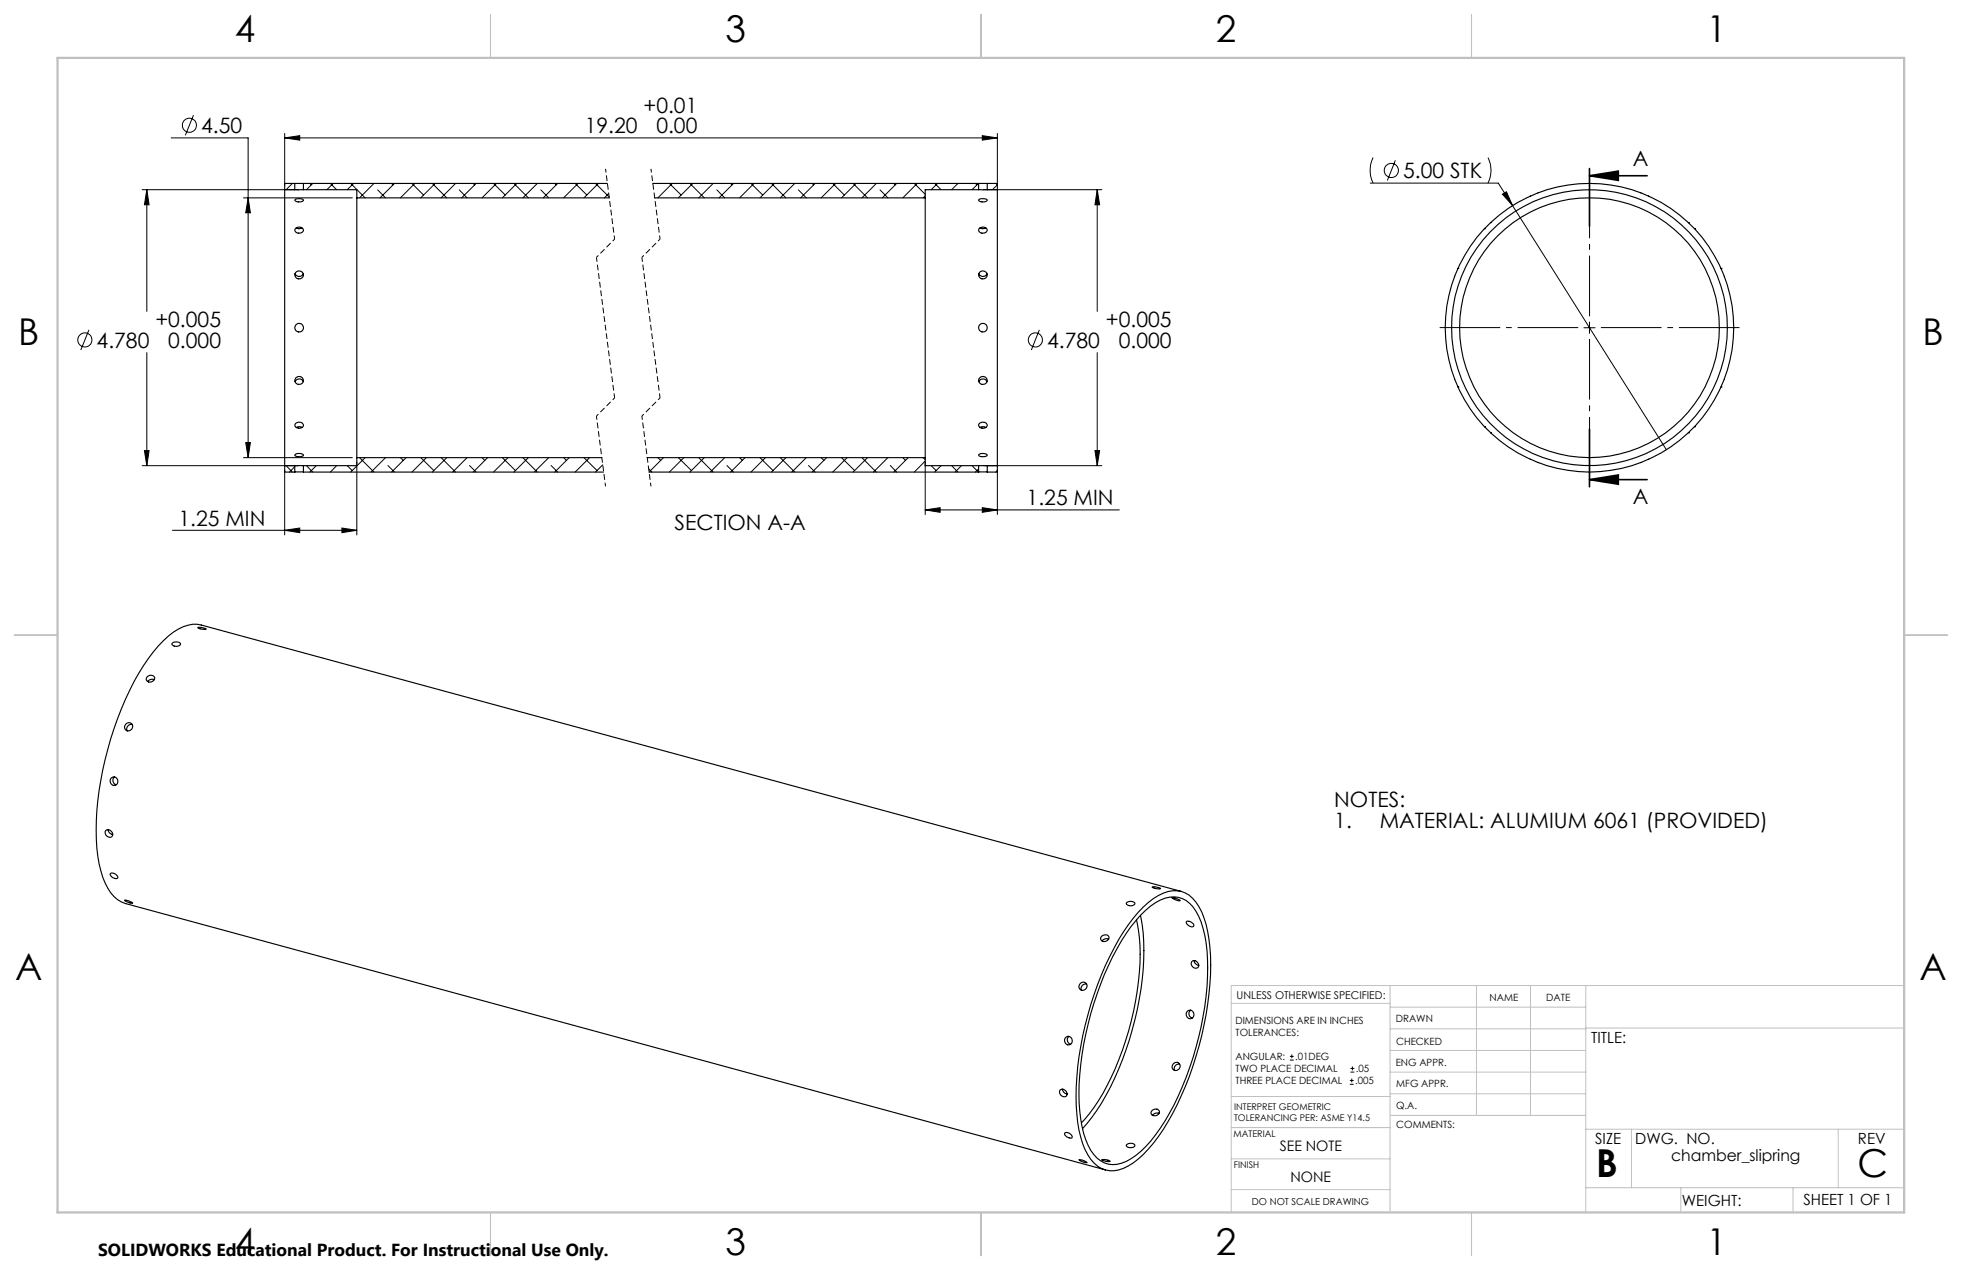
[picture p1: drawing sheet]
<svg xmlns="http://www.w3.org/2000/svg" width="432mm" height="279mm" viewBox="0 0 432 279" stroke-linecap="round" stroke-linejoin="round" font-family="sans-serif">
<g fill="none" stroke="#000" stroke-width=".25">
<path d="M62.7 41.7v60.7M62.7 41.7h2.2M64.9 41.7h1.9M64.9 40.4h1.9M64.9 40.4h-2.2v1.3M64.9 40.4v1.3M64.9 43.9a1.81 1.81 0 0 1 1.9 .1 1.37 1.37 0 0 1-1.9 .1zM65.1 50.2a1 1 0 0 1 1-.2 1 1 0 0 1 .7 .8 1.06 1.06 0 0 1-1 .5 1.06 1.06 0 0 1-.9-.7zM65.2 50.1l.5 .2 .8-.2M66.8 41.7h11.7v1.8M66.8 40.4h66.9M66.8 40.4v1.3"/>
<path d="M78.5 43.5v57.2M78.5 43.5h55.6M143.7 40.4h71.7M144.1 43.5h59.5M203.6 43.5v57.2M215.4 41.7h1.9M215.4 40.4h1.9M215.4 41.7h-11.8v1.8M215.4 40.4v1.3M215.4 43.9a1.86 1.86 0 0 1 1.9 .1 1.37 1.37 0 0 1-1.9 .1zM215.6 50.2a.98 .98 0 0 1 1-.2 .98 .98 0 0 1 .6 .8 .96 .96 0 0 1-1 .5 .96 .96 0 0 1-.8-.9zM215.7 50.1l.4 .2 .9-.2"/>
<path d="M217.3 41.7h2.2M217.3 40.4v1.3M217.3 40.4h2.2v1.3M219.5 41.7v60.7M320.9 59.1h.1M326.7 50.3h.1M328 49h.1M336.8 43.1h.1M338.5 42.4h.1M361.1 42.4h.1M362.8 43.1h.1M371.6 49h.1"/>
<path d="M372.9 50.3h.1M378.8 59.1h.1M64.9 60.2a.95 .95 0 0 0 .9 .6 .95 .95 0 0 0 .9-.6M215.4 60.2a.95 .95 0 0 0 .9 .6 .95 .95 0 0 0 .9-.6M320.1 60.8h.1M379.5 60.8h.1M64.9 84a.97 .97 0 0 1 .9-.6 .97 .97 0 0 1 .9 .6M65.1 93.1a.98 .98 0 0 1 1-.2 .98 .98 0 0 1 .7 .8 1.06 1.06 0 0 1-1 .5 1.06 1.06 0 0 1-.9-.6zM65.2 94.1l.4-.2 .9 .2M215.4 84a.97 .97 0 0 1 .9-.6 .97 .97 0 0 1 .9 .6M215.6 93.1a.96 .96 0 0 1 1-.2 .96 .96 0 0 1 .6 .8 .97 .97 0 0 1-1 .5 .97 .97 0 0 1-.8-.9zM215.7 94.1l.4-.2 .9 .2"/>
<path d="M320.1 83.4h.1M320.9 85.1h.1M326.7 93.9h.1M328 95.2h.1M371.6 95.2h.1M372.9 93.9h.1M378.8 85.1h.1M379.5 83.4h.1M62.7 102.4h2.2M62.7 102.4v1.5h2.2M64.9 102.4h1.9M64.9 103.9h1.9"/>
<path d="M64.9 102.4v1.5M64.9 100a1.37 1.37 0 0 1 1.9 .2 1.75 1.75 0 0 1-1.9 0zM66.8 103.9h66M66.8 102.4v1.5M78.5 100.7v1.7h-11.7M78.5 100.7h53.9M142.4 100.7h61.2M142.8 103.9h72.6M203.6 100.7v1.7h11.8M215.4 102.4h1.9M215.4 103.9h1.9M215.4 102.4v1.5"/>
<path d="M215.4 100a1.67 1.67 0 0 1 1.9 .1 1.46 1.46 0 0 1-1.9 .1zM217.3 102.4h2.2M217.3 102.4v1.5M219.5 102.4v1.5h-2.2M336.8 101v.1M338.5 101.8h.1M361.1 101.8h.1M362.8 101v.1M43.5 138h.7l1.2 .4h-1.2zM27.7 159.3a.9 .9 0 0 1 1.5 .3 .9 .9 0 0 1-1 1.2 .84 .84 0 0 1-.8-.6 .84 .84 0 0 1 .3-.9zM29.1 159.4a.97 .97 0 0 0-1 .3 .97 .97 0 0 0-.1 1.1M32.3 149a.94 .94 0 0 1 1-.5 .94 .94 0 0 1 .7 .8 .92 .92 0 0 1-.9 .8 .92 .92 0 0 1-.9-.9z"/>
<path d="M33.9 149.5h-.8l-.6 .4M38 141.4a1.15 1.15 0 0 1 1.7 .4 1.25 1.25 0 0 1-1.9-.1zM24.4 171.2a.89 .89 0 0 1 1.5 .5 .89 .89 0 0 1-1.2 .9 1.07 1.07 0 0 1-.3-1.4zM25.2 170.9a.99 .99 0 0 0-.3 1 .99 .99 0 0 0 .6 .7M23.2 182.7a.97 .97 0 0 1 1.3 .1 .97 .97 0 0 1 .1 1.2 .99 .99 0 0 1-1.1-.1 .99 .99 0 0 1-.3-1.2zM23.8 182.5l.3 .7 .7 .4M24.3 192.2a1.08 1.08 0 0 1 1.6 1 1.26 1.26 0 0 1-1.6-1zM27.4 198l1.1 .3 .7 .4-.6-.1zM247.9 198.6a1.36 1.36 0 0 1 1.9 .1 1.02 1.02 0 0 1-1 .6 1.02 1.02 0 0 1-.9-.7zM251.6 199.5a11.4 11.4 0 0 1 6.5-3.5 5.9 5.9 0 0 1 5.8 3.5 26.8 26.8 0 0 1 2.6 12.8 72.8 72.8 0 0 1-10.5 36.2 21.8 21.8 0 0 1-8.7 8.5 5.9 5.9 0 0 1-7.9-3 23.5 23.5 0 0 1-2.5-10.8 72.4 72.4 0 0 1 10.4-38.2 31.8 31.8 0 0 1 4.3-5.5zM253.6 195.1h.6l1.2 .4h-1.1zM258 197.5h.3a1.85 1.85 0 0 1 1.4 .7l-1.2-.3z"/>
<path d="M260 196.1l-215.7-58.6a8.1 8.1 0 0 0-7.2 2.4 42.5 42.5 0 0 0-10.4 16 70.7 70.7 0 0 0-5.4 30.6 21 21 0 0 0 3.1 9.9 6.1 6.1 0 0 0 3.3 2.4l215.6 58.6M237.7 216.4a.89 .89 0 0 1 1.5 .3 .89 .89 0 0 1-1 1.2 .84 .84 0 0 1-.7-.6 .84 .84 0 0 1 .2-.9zM239.1 216.5a.94 .94 0 0 0-.9 .3 .94 .94 0 0 0-.2 1M242.4 206.1a.93 .93 0 0 1 .9-.5 .93 .93 0 0 1 .8 .8 .92 .92 0 0 1-1 .8 .92 .92 0 0 1-.8-.9zM244 206.6h-.9l-.5 .4M250.1 202.4a44 44 0 0 1-.2 17.9 62.7 62.7 0 0 1-9.2 23.4l-2.7 3.4M251 201.4a53.2 53.2 0 0 1-1.2 23 58.9 58.9 0 0 1-10.6 22.8l-1 1.1M251.1 201.3a10.8 10.8 0 0 1 7.3-4 5.6 5.6 0 0 1 4.8 3.2 24.2 24.2 0 0 1 2.6 12.4 70.1 70.1 0 0 1-9.4 33.7 22.8 22.8 0 0 1-8.5 8.9 5.6 5.6 0 0 1-7.9-2.5 25.2 25.2 0 0 1-2.5-12.4 69 69 0 0 1 10.4-35.2l1-1.6zM261.1 202.8a1.23 1.23 0 0 1 1.6 .9v.1a1.22 1.22 0 0 1-1.6-1zM262.3 211.6a.95 .95 0 0 1 1.2 .1 .95 .95 0 0 1 .1 1.2 .97 .97 0 0 1-1.1-.2 .97 .97 0 0 1-.2-1.1zM262.8 211.4a1.06 1.06 0 0 0 1 1M233.3 239.8a.99 .99 0 0 1 1.2 .1 .99 .99 0 0 1 .2 1.3 1.02 1.02 0 0 1-1.2-.2 1.02 1.02 0 0 1-.2-1.2z"/>
<path d="M233.8 239.6l.3 .7 .7 .4M235.3 228a.99 .99 0 0 0-.4 1 .99 .99 0 0 0 .7 .7M258.3 234a.89 .89 0 0 1 1.4 .4 .89 .89 0 0 1-1 1.1 .84 .84 0 0 1-.8-.6 .84 .84 0 0 1 .4-.9zM259.6 234.1a.99 .99 0 0 0-1.1 1.4M261.3 222.5a.88 .88 0 0 1 1.2 0 .88 .88 0 0 1 .1 1.2 .88 .88 0 0 1-1.2 .2 1.01 1.01 0 0 1-.1-1.4zM262 222.2a.99 .99 0 0 0-.3 1 .99 .99 0 0 0 .7 .8M234.4 249.2a1.14 1.14 0 0 1 1.5 1.1 1.32 1.32 0 0 1-1.6-1zM237.5 255.1l1 .2 .8 .5-.6-.1zM242.5 255.1l1.5 .2 .3 .2-1.1-.1-.7-.2zM247.9 251.8a1.35 1.35 0 0 1 1.9 .1 1.12 1.12 0 0 1-1.9 .1zM253.5 244.4a.86 .86 0 0 1 1.1-.4 .86 .86 0 0 1 .5 1 1 1 0 0 1-.9 .5 1 1 0 0 1-.9-.6zM255.1 245l-.2-.1a1.08 1.08 0 0 0-1.2 .5"/>
<circle cx="65.8" cy="72.1" r=".95"/>
<circle cx="65.9" cy="60.5" r=".91"/>
<circle cx="216.3" cy="72.1" r=".96"/>
<circle cx="216.4" cy="60.5" r=".92"/>
<circle cx="349.8" cy="72.1" r="30.3"/>
<circle cx="349.8" cy="72.1" r="31.8"/>
<circle cx="349.8" cy="72.1" r="28.6"/>
<circle cx="65.9" cy="83.7" r=".9"/>
<circle cx="216.4" cy="83.7" r=".91"/>
<circle cx="235.1" cy="229" r=".9"/>
</g>
<g fill="none" stroke="#000" stroke-width=".22">
<path d="M37.7 30.3h16.9v70.4M42.6 25.3l-1.8 4.5M62.7 30.3l3.3-.5v1zM62.7 29.4v11.3M62.7 30.3h156.8M216.2 29.8l3.3 .5-3.3 .5zM219.5 29.4v11.3M302.2 34.7a6.5 6.5 0 0 0 0 5.6M307.1 35.3l-1.8 4.4M327.5 34.7a6.2 6.2 0 0 1 0 5.6M31.3 41.7h34.5M32.3 41.7l.5 3.3h-1z"/>
<path d="M32.3 41.7v26.8M53.6 43.5h23.9M54.6 43.5l.5 3.3h-1zM64.3 40.4l-1.3 1.3M68.2 40.4l.3 .3M68.8 40.4l-1.3 1.3M72.7 40.4l1.4 1.3M73.3 40.4l-1.4 1.3M77.2 40.4l3.2 3.1M77.8 40.4l-1.4 1.3M82.3 40.4l-3.2 3.1M83.1 41.8l1.7 1.7"/>
<path d="M86.2 40.4l.3 .3M86.8 40.4l-3.2 3.1M90.7 40.4l2.5 2.5M91.3 40.4l-3.2 3.1M95.1 40.4l3.2 3.1M95.8 40.4l-3.2 3.1M100.3 40.4l-3.2 3.1M101.1 41.8l1.7 1.7M104.1 40.4l.4 .3M104.8 40.4l-3.2 3.1M108.6 40.4l2.6 2.5M109.3 40.4l-3.2 3.1"/>
<path d="M113.1 40.4l3.2 3.1M113.7 40.4l-3.1 3.1M118.3 40.4l-3.2 3.1M119 41.8l1.8 1.7M122.1 40.4l.3 .3M122.7 40.4l-3.1 3.1M126.6 40.4l2.6 2.5M127.2 40.4l-3.2 3.1M131.1 40.4l3 2.9M131.7 40.4l-3.2 3.1M133.9 42.6l-.9 .9M147.3 40.4l2.6 2.5"/>
<path d="M148 40.4l-3.2 3.1M151.8 40.4l3.2 3.1M152.5 40.4l-3.2 3.1M157 40.4l-3.2 3.1M157.8 41.8l1.7 1.7M160.8 40.4l.3 .3M161.4 40.4l-3.1 3.1M165.3 40.4l2.6 2.5M165.9 40.4l-3.1 3.1M169.8 40.4l3.2 3.1M170.4 40.4l-3.1 3.1M174.9 40.4l-3.2 3.1"/>
<path d="M175.7 41.8l1.7 1.7M178.8 40.4l.3 .3M179.4 40.4l-3.2 3.1M183.3 40.4l2.5 2.5M183.9 40.4l-3.2 3.1M187.7 40.4l3.2 3.1M188.4 40.4l-3.2 3.1M192.9 40.4l-3.2 3.1M193.7 41.8l1.7 1.7M196.7 40.4l.3 .3M197.3 40.4l-3.1 3.1M201.2 40.4l2.4 2.4"/>
<path d="M201.9 40.4l-3.2 3.1M203.6 43.1l-.4 .4M205.7 40.4l1.4 1.3M206.3 40.4l-1.4 1.3M210.8 40.4l-1.4 1.3M214.7 40.4l.3 .3M215.3 40.4l-1.4 1.3M216.4 41.7h26.1M219.2 40.4l.3 .3-1.1 1M241.5 41.7l.5 3.3h-1zM241.5 41.7v26.8M301.6 40.3h28.1l3.2 4.9"/>
<path d="M330.7 42.7l.8-.5 1.4 3zM332.9 45.2l33.8 53.8M19.6 72.6l-1.8 4.4M32.3 77.6v24.8M228.7 72.6l-1.7 4.4M241.5 77.6v24.8M348.6 72.1h2.4M349.8 70.8v2.5M31.8 99.1h1l-.5 3.3zM54.1 97.4h1l-.5 3.3zM241 99.1h1l-.5 3.3zM31.3 102.4h34.5"/>
<path d="M38 116.7h40.5M53.6 100.7h23.9M62.7 116.7l3.3-.5v1zM62.7 103.4v14.3M63 102.4l1.3 1.5M64.9 102.7l-1.2 1.2M67.5 102.4l1.3 1.5M69.6 102.4l-1.4 1.5M74.1 102.4l-1.4 1.5M75.2 116.2l3.3 .5-3.3 .5zM76.4 102.4l1.1 1.1M78.5 101.7v16"/>
<path d="M79.1 100.7l3.2 3.2M80.4 100.7l-3.2 3.2M84.8 100.7l-3.1 3.2M85.4 102.4l1.4 1.5M88.1 100.7l.6 .6M89.4 100.7l-3.2 3.2M92.6 100.7l2.9 2.8M93.8 100.7l-3.1 3.2M97.1 100.7l3.2 3.2M98.3 100.7l-3.2 3.2M102.8 100.7l-3.2 3.2M103.3 102.4l1.5 1.5"/>
<path d="M106.1 100.7l.6 .6M107.3 100.7l-3.2 3.2M110.6 100.7l2.8 2.8M111.8 100.7l-3.2 3.2M115.1 100.7l3.2 3.2M116.3 100.7l-3.2 3.2M120.8 100.7l-3.2 3.2M121.3 102.4l1.4 1.5M124 100.7l.6 .6M125.3 100.7l-3.2 3.2M128.5 100.7l2.9 2.8M129.8 100.7l-3.2 3.2"/>
<path d="M132.6 102.3l-1.5 1.6M142.7 103.1l.8 .8M144.8 100.7l.6 .6M146 100.7l-3.2 3.2M149.3 100.7l2.9 2.8M150.5 100.7l-3.2 3.2M153.8 100.7l3.2 3.2M155 100.7l-3.2 3.2M159.5 100.7l-3.2 3.2M160 102.4l1.4 1.5M162.8 100.7l.6 .6M164 100.7l-3.2 3.2"/>
<path d="M167.3 100.7l2.8 2.8M168.5 100.7l-3.2 3.2M171.7 100.7l3.2 3.2M173 100.7l-3.2 3.2M177.4 100.7l-3.1 3.2M177.9 102.4l1.5 1.5M180.7 100.7l.6 .6M181.9 100.7l-3.1 3.2M185.2 100.7l2.9 2.8M186.4 100.7l-3.1 3.2M189.7 100.7l3.2 3.2M190.9 100.7l-3.2 3.2"/>
<path d="M195.4 100.7l-3.2 3.2M195.9 102.4l1.4 1.5M198.7 100.7l.6 .6M199.9 100.7l-3.2 3.2M203.2 100.7l.4 .4M203.6 112.2l3.3-.5v1zM203.6 101.7v11.5M203.6 112.2h42.7M203.6 101.4l-2.4 2.5M204.9 102.4l1.1 1.1M207.1 102.4l-1.4 1.5M209.4 102.4l1.4 1.5"/>
<path d="M211.6 102.4l-1.4 1.5M213.9 102.4l1.4 1.5M215.4 103.2l-.7 .7M216.2 111.7l3.3 .5-3.3 .5zM216.4 102.4h26.1M219.5 103.4v9.8M219.5 103.5l-.3 .4M283.9 233.2h.8M283.9 232.4h.8M284.3 232v.8M297.1 238.5h.8M297.1 237.7h.8"/>
<path d="M297.2 235.9h.9M297.2 235.1h.9M297.5 237.3v.8M297.6 234.6v.9"/>
<circle cx="41.7" cy="27.6" r="1.56"/>
<circle cx="306.2" cy="37.5" r="1.55"/>
<circle cx="18.7" cy="74.8" r="1.55"/>
<circle cx="227.9" cy="74.8" r="1.55"/>
</g>
<path d="M349.8 38.7l6.4-1.1v2.1zM349.8 38.7h12.7M349.8 37.1v12.7M349.8 94.4v12.7M349.8 105.5l6.4-1v2zM349.8 105.5h12.7" fill="none" stroke="#000" stroke-width=".35"/>
<path d="M347.3 72.1h-30.5M349.8 69.6v-30.5M349.8 74.6v30.5M352.3 72.1h30.5" fill="none" stroke="#000" stroke-width=".22" stroke-dasharray="15.2 1.3 1.3 1.3" stroke-dashoffset="1.9" stroke-linecap="butt"/>
<path d="M133.3 37.1l2 15.5M143.3 37.1l2 15.5M131.3 91.5l2 15.5M141.3 91.5l2 15.5" fill="none" stroke="#000" stroke-width=".22" stroke-dasharray="1.3 .6" stroke-dashoffset=".5" stroke-linecap="butt"/>
<path d="M135.3 52.6l-4 4M145.3 52.6l-4 4M135.3 87.5l-4 4M145.3 87.5l-4 4" fill="none" stroke="#000" stroke-width=".22" stroke-dasharray="1.3 .6" stroke-dashoffset=".7" stroke-linecap="butt"/>
<path d="M131.3 56.6l4 30.9M141.3 56.6l4 30.9" fill="none" stroke="#000" stroke-width=".22" stroke-dasharray="1.3 .6" stroke-dashoffset=".3" stroke-linecap="butt"/>
<g fill="none" stroke="#c0c0c0" stroke-width=".22">
<path d="M305.9 216.8v49.9M324.9 216.8v28.6M336.8 216.8v28.6M349 216.8v49.9M419.1 216.8h-148.1v49.9M271 220.7h34.9M305.9 231.1h43.1M305.9 226.3h43.1M305.9 221.6h43.1M305.9 235.9h43.1M349 226.2h70.1M271 255h34.9"/>
<path d="M271 248.1h35M271 241.2h35M305.9 240.6h43.1M306 245.4h43M349 248.4h70.1M359.1 248.4v12.9M404.6 248.4v12.9M271 261.7h34.9M349 261.3h70.1M369.9 261.3v5.4M394.6 261.3v5.4"/>
</g>
<path d="M108 3.2v9.5M215.9 3.2v9.5M323.8 3.2v9.5M3.1 139.7h9.6M419.1 139.7h9.5M108 266.7v9.6M215.9 266.7v9.6M323.8 266.7v9.6" fill="none" stroke="#c0c0c0" stroke-width=".25"/>
<path d="M12.7 12.7h406.4v254h-406.4z" fill="none" stroke="#c0c0c0" stroke-width=".5"/>
<g fill="#000">
<path d="M349.8 38.7l6.4-1.1v2.1zM349.8 105.5l6.4-1v2z"/>
<path d="M330.7 42.7l2.2 2.5-1.4-3zM62.7 30.3l3.3-.5v1zM216.2 29.8l3.3 .5-3.3 .5zM241.5 41.7l.5 3.3h-1zM241 99.1h1l-.5 3.3zM203.6 112.2l3.3-.5v1zM216.2 111.7l3.3 .5-3.3 .5zM32.3 41.7l.5 3.3h-1zM31.8 99.1h1l-.5 3.3zM54.6 43.5l.5 3.3h-1zM54.1 97.4h1l-.5 3.3z"/>
<path d="M75.2 116.2l3.3 .5-3.3 .5zM62.7 116.7l3.3-.5v1z"/>
</g>
<g font-size="8.5">
<text x="351.3" y="259">B</text>
<text x="408.8" y="258.9">C</text>
</g>
<g font-size="8.1">
<text x="51.7" y="9.3">4</text>
<text x="159.7" y="9.3">3</text>
<text x="267.6" y="9.3">2</text>
<text x="375.6" y="9.3">1</text>
<text x="4" y="76">B</text>
<text x="423.1" y="76">B</text>
<text x="3.3" y="215.7">A</text>
<text x="422.4" y="215.7">A</text>
<text x="51.7" y="276">4</text>
<text x="159.7" y="276">3</text>
<text x="267.6" y="276">2</text>
<text x="375.6" y="276">1</text>
</g>
<g font-size="4.7">
<text x="44.3" y="29.3">4.50</text>
<text x="128.7" y="29.3">19.20</text>
<text x="141.6" y="24.8">+0.01</text>
<text x="144.5" y="29.3">0.00</text>
<text x="308.8" y="39.2">5.00 STK</text>
<text x="359.4" y="36.5">A</text>
<text x="21.3" y="76.5">4.780</text>
<text x="34.2" y="72">+0.005</text>
<text x="37" y="76.5">0.000</text>
<text x="230.5" y="76.5">4.780</text>
<text x="243.4" y="72">+0.005</text>
<text x="246.2" y="76.5">0.000</text>
<text x="225.9" y="111.2">1.25 MIN</text>
<text x="359.4" y="110.9">A</text>
<text x="39.3" y="115.6">1.25 MIN</text>
<text x="148.4" y="116.7">SECTION A-A</text>
<text x="293.7" y="177.6">NOTES:</text>
<text x="293.7" y="182.2">1.</text>
<text x="303.7" y="182.2">MATERIAL: ALUMIUM 6061 (PROVIDED)</text>
</g>
<text font-size="3.8" x="21.6" y="276.3">SOLIDWORKS Educational Product. For Instructional Use Only.</text>
<text font-size="3.5" x="367.8" y="255.4">chamber_slipring</text>
<g font-size="3.4">
<text x="350.2" y="229.5">TITLE:</text>
<text x="351.1" y="251.6">SIZE</text>
<text x="359.9" y="251.6">DWG. NO.</text>
<text x="408.9" y="251.7">REV</text>
<text x="370.1" y="265.3">WEIGHT:</text>
<text x="396.9" y="265.2">SHEET 1 OF 1</text>
</g>
<g font-size="3.2">
<text x="281.7" y="253.3">SEE NOTE</text>
<text x="284" y="260.1">NONE</text>
</g>
<text font-size="2.4" x="272.2" y="219.7">UNLESS OTHERWISE SPECIFIED:</text>
<g font-size="2.2">
<text x="327.8" y="220.1">NAME</text>
<text x="340.3" y="220.2">DATE</text>
<text x="271.9" y="225.3">DIMENSIONS ARE IN INCHES</text>
<text x="271.9" y="227.9">TOLERANCES:</text>
<text x="307.2" y="224.9">DRAWN</text>
<text x="271.9" y="233.2">ANGULAR:</text>
<text x="285" y="233.2">.01DEG</text>
<text x="307.3" y="229.8">CHECKED</text>
<text x="271.9" y="238.5">THREE PLACE DECIMAL</text>
<text x="271.9" y="235.9">TWO PLACE DECIMAL</text>
<text x="298.2" y="238.5">.005</text>
<text x="298.4" y="235.9">.05</text>
<text x="307.2" y="234.5">ENG APPR.</text>
<text x="307.3" y="239.2">MFG APPR.</text>
<text x="307.3" y="243.9">Q.A.</text>
<text x="307.3" y="248.1">COMMENTS:</text>
</g>
<text font-size="2.1" x="275.5" y="265.1">DO NOT SCALE DRAWING</text>
<g font-size="2">
<text x="271.6" y="244.1">INTERPRET GEOMETRIC</text>
<text x="271.5" y="250.2">MATERIAL</text>
<text x="271.6" y="246.6">TOLERANCING PER: ASME Y14.5</text>
<text x="271.5" y="257">FINISH</text>
</g>
</svg>
